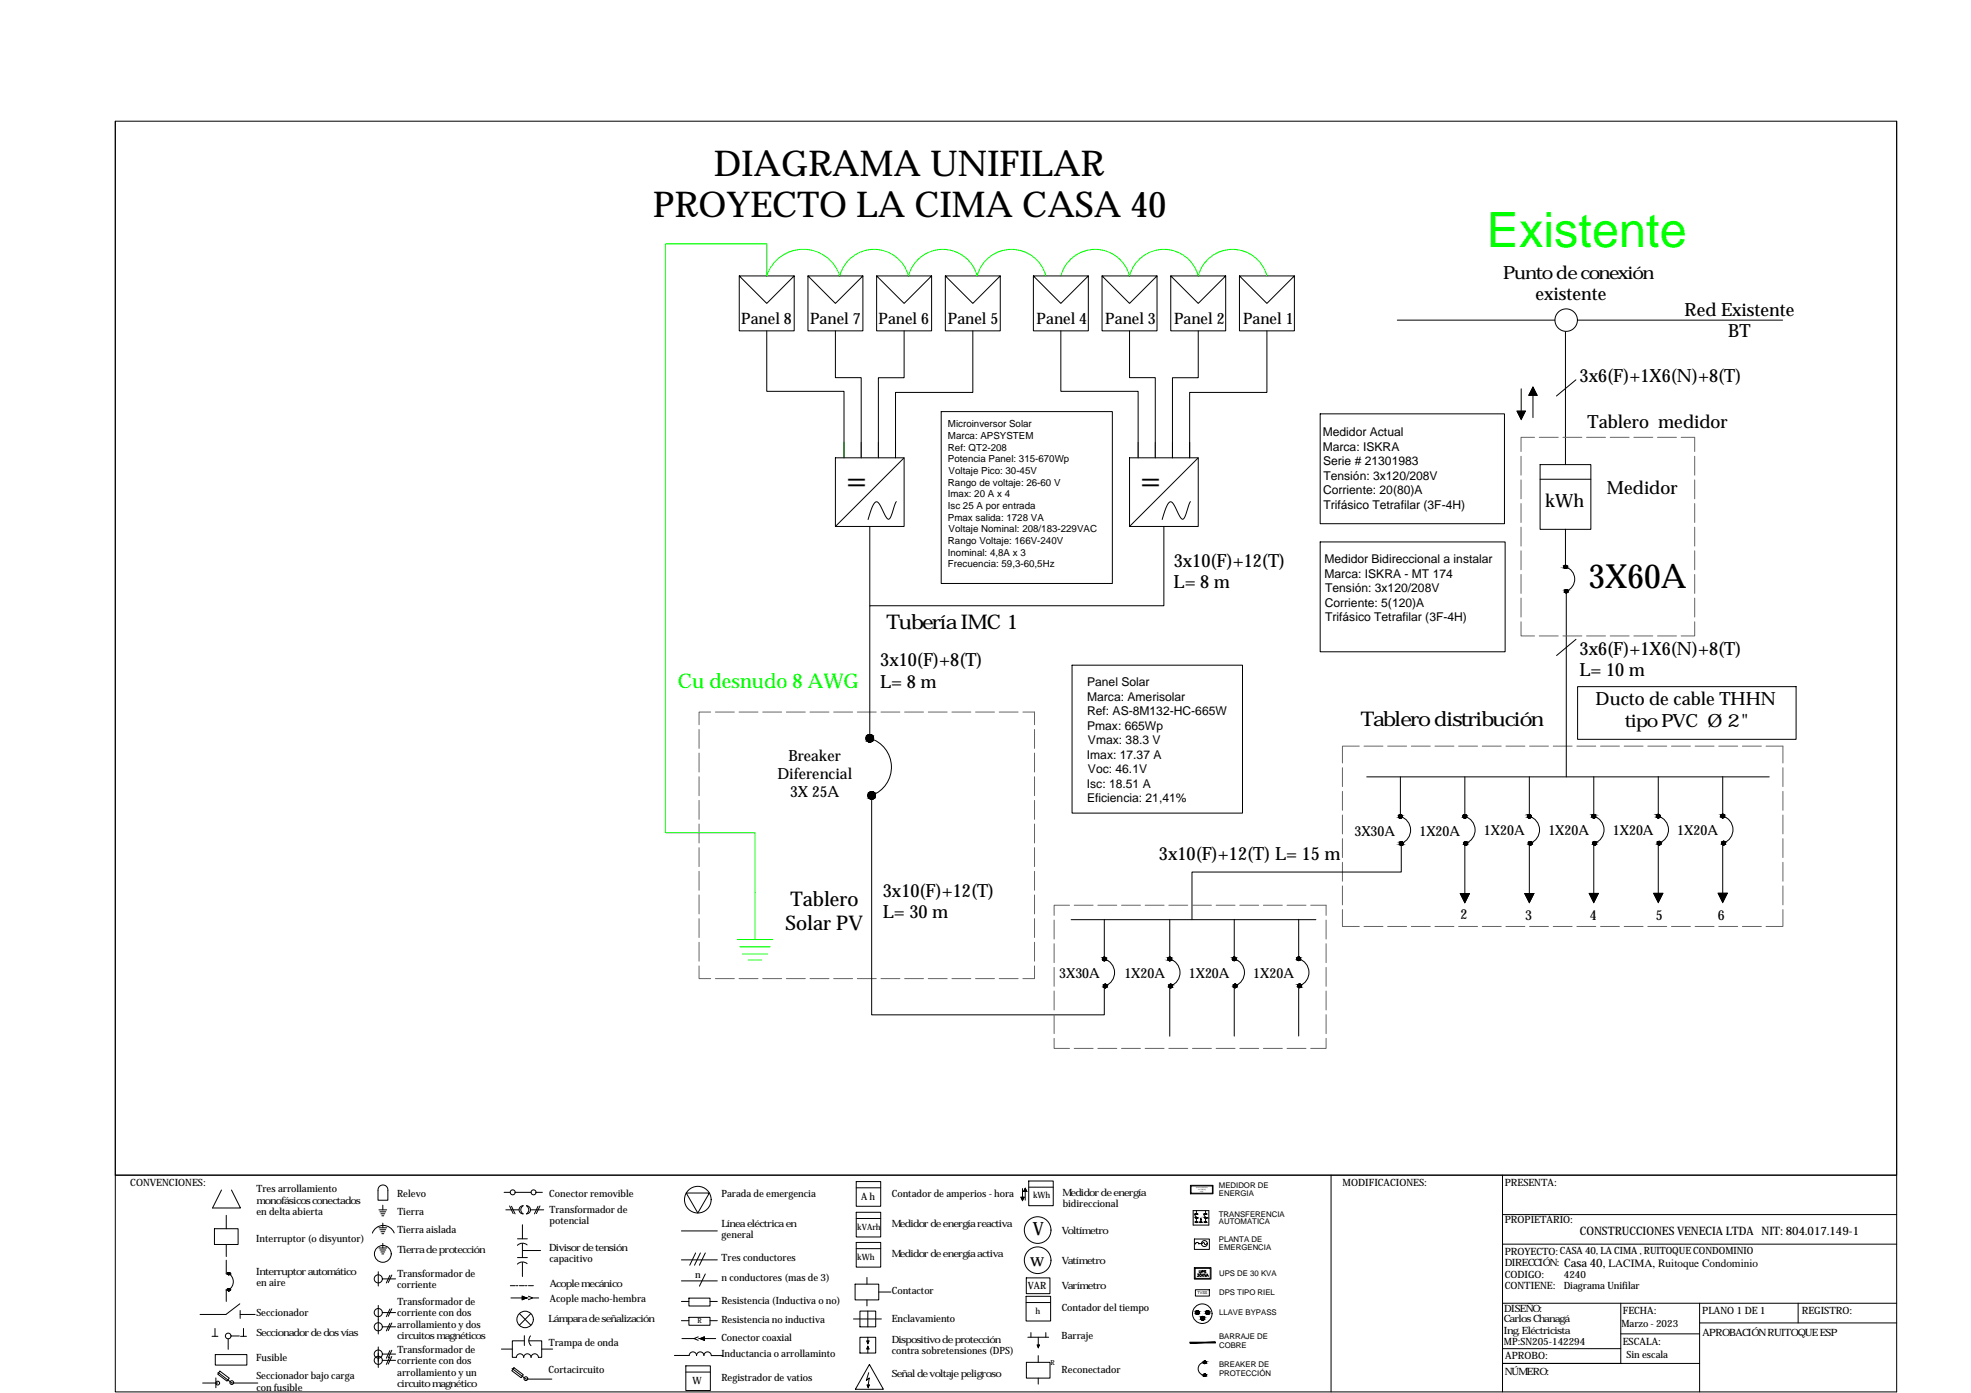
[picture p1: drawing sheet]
<svg xmlns="http://www.w3.org/2000/svg" width="1000mm" height="707mm" viewBox="0 0 1000 707" stroke-linecap="round" stroke-linejoin="round" font-family="sans-serif">
<!-- layer: 0 -->
<g fill="none" stroke="#000" stroke-width=".51">
<path d="M59 62v644h903v-644M59 62h903v534h-903zM375 140h28v28h-28v-28l14 14 14-14M410 140h28v28h-28v-28l14 14 14-14M445 140h28v28h-28v-28l14 14 14-14M480 140h28v28h-28v-28l14 14 14-14M524 140h28v28h-28v-28l14 14 14-14M559 140h28v28h-28v-28l14 14 14-14M594 140h28v28h-28v-28l14 14 14-14M629 140h28v28h-28v-28l14 14 14-14M389 168v31h39v33M424 168v24h13v40"/>
<path d="M459 168v24h-13v40M494 168v31h-40v33M538 168v31h40v33M573 168v24h13v40M608 168v24h-13v40v-8M643 168v31h-39v33v-8M709 162h80M794 168v68M800 162h105M772 197v12M778 196l2 5h-4zM800 193l-10 8"/>
<path d="M478 209h86v87h-86zM670 210h93v56h-93zM770 209h4l-2 4zM778 201v11M424 232h35v35h-35zM459 232l-35 35M573 232h35v35h-35zM608 232l-35 35M781 236h26v33h-26zM455 255l-3 7a1.5 1.5 0 0 1-1 2 1.5 1.5 0 0 1-2-2l-2-5-2-2a7 7 0 0 0-4 6l-1 3M604 255l-3 7a1.5 1.5 0 0 1-1 2 1.5 1.5 0 0 1-1-2l-3-6-2-1a7 7 0 0 0-3 6l-1 3M781 243h26"/>
<path d="M441 267v40M591 267v40h-150v68a15 15 0 0 1 11 14 15 15 0 0 1-10 15M670 275h94v56h-94zM794 269v19a7 7 0 0 1 5 6 7 7 0 0 1-4 6M795 300v94M544 338h86v75h-86zM800 324l-10 9M801 348h110v27h-110zM694 394h204M711 394v20a7 7 0 0 1 5 7 7 7 0 0 1-5 7v15h-106v24M743 394v20M776 394v20a7 7 0 0 1 5 7 7 7 0 0 1-5 7"/>
<path d="M809 394v20a7 7 0 0 1 5 7 7 7 0 0 1-5 7M841 394v20a7 7 0 0 1 6 7 7 7 0 0 1-5 7M874 394v20a7 7 0 0 1 5 7 7 7 0 0 1-4 7M442 404v111h118v-15M743 414a7 7 0 0 1 5 7 7 7 0 0 1-4 7M743 428v26M776 428v25M809 428v25M841 428v25M874 428v25M741 454h5l-3 4zM774 453h4l-2 5z"/>
<path d="M806 453h5l-2 5zM839 453h5l-3 5zM872 453h4l-2 5zM544 467h124M560 467v20a7 7 0 0 1 6 6 7 7 0 0 1-5 7M594 467v20a7 7 0 0 1 5 6 7 7 0 0 1-5 7M626 467v20a7 7 0 0 1 5 6 7 7 0 0 1-4 7M659 467v20a7 7 0 0 1 5 6 7 7 0 0 1-5 7M594 500v26M626 500v26M659 500v26M59 596h903"/>
<path d="M434 600h13v12h-13zM522 599h12v13h-12zM675 596v110M762 596v110M112 604l-4 9h14l-5-9M115 617v7M192 614h4M193 602a2.5 2.5 0 0 1 2 0 2.5 2.5 0 0 1 2 2v5h-5v-5zM193 615h3M193 616h2M194 617h1M194 612v2"/>
<path d="M256 605h3M257 614h6M259 612l1 4M260 612l1 4M261 605h8M264 613l1-1a2.4 2.4 0 0 0 0 4 2.1 2.1 0 0 1-1-1 2.1 2.1 0 0 1 0-2zM267 612a2.1 2.1 0 0 1 2 2 2.1 2.1 0 0 1-2 2 2.4 2.4 0 0 0 0-4zM269 614h7M272 605h3M273 612l-2 4M274 612l-2 4M348 605h12l-6 11z"/>
<path d="M434 615h13v13h-13zM434 603h13M434 618h13M518 608h2l-1 1zM519 603v5M520 603l1 2h-2zM520 605v4M522 603h12M762 616h200M109 624h12v8h-12zM115 632v6M115 640v6"/>
<path d="M192 623h4M192 633h4M193 624h3M193 634h3M193 625h2M193 635h2M194 626h1M194 636h1M194 621v2M194 631v2M200 626a6 6 0 0 0-6-4 6 6 0 0 0-5 4M263 629h5"/>
<path d="M263 638h5M265 622v7M265 631v7M265 635h9M267 632a4 4 0 0 0-4 0M346 625h18M346 639h18M353 636l-3 6M355 636l-3 6M358 636l-3 6M434 631h13v12h-13zM434 634h13"/>
<path d="M762 631h200M115 654v6M116 646a5 5 0 0 1 0 9M192 645v8M194 649h7M198 647l-2 4M199 647l-2 4M259 653h2M259 659h6M262 653h1M264 653h2M265 658l2 1-2 1z"/>
<path d="M265 641v7M267 653h.1M267 641a4 4 0 0 0-4 1M268 658l2 1-2 1M268 653h3M270 659h3M346 650h18M350 659h10v4h-10zM358 647l-3 6M434 652h12v8h-12zM440 648v4M440 660v3"/>
<path d="M446 656h6M521 658h12v12h-12zM521 649h12v8h-12zM108 678h3M109 674v4M116 679v6M117 678h4M122 662l-7 5h-13M122 667h7M122 665v4M122 678h3M124 674v4"/>
<path d="M192 663v14M194 666h7M194 673h7M198 664l-2 4M198 672l-2 3M199 664l-2 4M199 671l-2 4M264 667l5 6M266 678v5M269 678a4 4 0 0 0 0 5M269 667l-5 6M346 661h4"/>
<path d="M346 670h4M346 679h6M350 669h10v4h-10zM354 678l-2 1 2 1M355 679l2-1v2zM357 679h6M360 661h4M360 670h4M433 669h14M436 665h8v8h-8zM436 679h8v8h-8zM440 665v8"/>
<path d="M440 679v3M521 661h12M522 679h10M523 676v3M527 679v4M531 676v3M762 661h200M822 661v31h-60h100M822 677h40M862 671h100M862 661v45M912 661v10"/>
<path d="M109 687h16v6h-16zM110 699v5M111 697l7 5h13M112 696l4 3-1 2-5-4zM192 684v10M194 687h7M194 690h7M198 685l-2 4M198 689l-2 3M199 685l-2 4M199 688l-2 4M254 685h6"/>
<path d="M260 695l7 5h13M261 694l5 4-2 1-4-3zM266 689a1.9 1.9 0 0 1 2-2 1.9 1.9 0 0 1 1 2M266 680h-6v9h2a1.9 1.9 0 0 1 2-2 1.9 1.9 0 0 1 2 2M268 680h7v9h-2M269 689a1.9 1.9 0 0 1 2-2 1.9 1.9 0 0 1 2 2M275 685h5M342 688h8M348 693h12v13h-12zM348 696h12M350 688a1.9 1.9 0 0 1 2-2 1.9 1.9 0 0 1 1 2M353 688a1.9 1.9 0 0 1 2-2 1.9 1.9 0 0 1 2 2"/>
<path d="M357 688a1.9 1.9 0 0 1 2-2 1.9 1.9 0 0 1 2 2h6M440 681h1l-1 1zM440 683v4M440 683l1 2h-1zM441 697l-1 4 1-2-1 4M441 692l7 13h-14zM521 691h12v8h-12zM526 683h1v1zM527 688v3M527 699v3M762 684h60M103 702h7"/>
<path d="M440 703h1v1z"/>
<circle cx="795" cy="162" r="6"/>
<circle cx="794" cy="288" r=".8"/>
<circle cx="795" cy="300" r=".8"/>
<circle cx="441" cy="375" r="1.9"/>
<circle cx="442" cy="404" r="1.9"/>
<circle cx="711" cy="414" r=".9"/>
<circle cx="743" cy="414" r=".9"/>
<circle cx="776" cy="414" r=".9"/>
<circle cx="809" cy="414" r=".9"/>
<circle cx="841" cy="414" r=".9"/>
<circle cx="874" cy="414" r=".9"/>
<circle cx="711" cy="428" r=".9"/>
<circle cx="744" cy="428" r=".9"/>
<circle cx="776" cy="428" r=".9"/>
<circle cx="809" cy="428" r=".9"/>
<circle cx="842" cy="428" r=".9"/>
<circle cx="875" cy="428" r=".9"/>
<circle cx="560" cy="487" r=".9"/>
<circle cx="594" cy="487" r=".9"/>
<circle cx="626" cy="487" r=".9"/>
<circle cx="659" cy="487" r=".9"/>
<circle cx="561" cy="500" r=".9"/>
<circle cx="594" cy="500" r=".9"/>
<circle cx="627" cy="500" r=".9"/>
<circle cx="659" cy="500" r=".9"/>
<circle cx="260" cy="605" r="1.3"/>
<circle cx="271" cy="605" r="1.3"/>
<circle cx="354" cy="609" r="7"/>
<circle cx="194" cy="636" r="4"/>
<circle cx="527" cy="624" r="7"/>
<circle cx="527" cy="640" r="7"/>
<circle cx="116" cy="655" r=".6"/>
<circle cx="116" cy="646" r=".6"/>
<circle cx="192" cy="649" r="2.1"/>
<circle cx="116" cy="678" r="1.4"/>
<circle cx="192" cy="666" r="2.1"/>
<circle cx="192" cy="673" r="2.1"/>
<circle cx="266" cy="670" r="4"/>
<circle cx="192" cy="690" r="2.1"/>
<circle cx="192" cy="687" r="2.1"/>
<circle cx="267" cy="700" r="1"/>
<circle cx="110" cy="702" r="1"/>
<circle cx="118" cy="702" r="1"/>
</g>
<g fill="#000" stroke="#000" stroke-width=".51">
<path d="M778 196l2 5h-4zM770 209h4l-2 4zM794 287h1zM794 288h1zM794 299h1zM442 406h1zM710 413h1zM710 415h1zM743 413h1zM743 415h1zM808 413h1zM808 415h1z"/>
<path d="M841 413h1zM841 415h1zM874 415h1zM743 427h1zM776 427h1zM776 429h1zM809 429h1zM841 427h1zM874 427h1zM874 429h1zM741 454h5l-3 4zM774 453h4l-2 5z"/>
<path d="M806 453h5l-2 5zM839 453h5l-3 5zM872 453h4l-2 5zM560 486h1zM560 488h1zM560 500h1zM593 486h1zM593 488h1zM626 486h1zM626 488h1zM626 499h1zM659 499h1z"/>
<path d="M626 501h1zM659 501h1zM518 608h2l-1 1zM520 603l1 2h-2zM116 647h1zM116 655h1zM440 681h1l-1 1zM440 683l1 2h-1zM526 683h1v1zM440 703h1v1z"/>
<path d="M794 287h1zM794 287h1z"/>
<path d="M794 287h1zM794 287h1z"/>
<path d="M794 288h1zM794 288h1z"/>
<path d="M794 287h1zM794 287h1z"/>
<path d="M794 288h1zM794 288h1z"/>
<path d="M794 287h1zM794 287h1z"/>
<path d="M794 288h1zM794 288h1z"/>
<path d="M794 287h1zM794 287h1z"/>
<path d="M794 288h1zM794 288h1z"/>
<path d="M794 287l1 1zM794 287l1 1z"/>
<path d="M794 288h1zM794 288h1z"/>
<path d="M794 299h1zM794 299h1z"/>
<path d="M794 288h1zM794 288h1z"/>
<path d="M794 288h1zM794 288h1z"/>
<path d="M794 288h1zM794 288h1z"/>
<path d="M794 299l1 1zM794 300h1z"/>
<path d="M794 300h1zM794 300h1z"/>
<path d="M794 300h2zM794 300h2z"/>
<path d="M794 300h2zM794 300h2z"/>
<path d="M794 300h2zM794 300h2z"/>
<path d="M794 301h1zM794 301h1z"/>
<path d="M794 301h1zM794 301h1z"/>
<path d="M794 301h1zM794 301h1z"/>
<path d="M794 300h1zM794 300l1 1z"/>
<path d="M794 300h2zM794 300h1z"/>
<path d="M794 300h2zM794 300h2z"/>
<path d="M794 300h2zM794 300h2z"/>
<path d="M441 373h1zM441 373h1z"/>
<path d="M441 373h1zM440 373h2z"/>
<path d="M441 377h1zM441 377h1z"/>
<path d="M440 373h2zM440 373h2z"/>
<path d="M440 376h2zM440 376l2 1z"/>
<path d="M440 373h3zM440 373h3z"/>
<path d="M440 376h2zM440 376h2z"/>
<path d="M440 373l3 1zM440 373l3 1z"/>
<path d="M440 376h3zM440 376h2z"/>
<path d="M440 374h3zM440 374h3z"/>
<path d="M440 376h3zM440 376h3z"/>
<path d="M440 374h3zM440 374h3z"/>
<path d="M440 375h3zM440 375l3 1z"/>
<path d="M439 374l4 1zM439 374l4 1z"/>
<path d="M439 375h4zM439 375h4z"/>
<path d="M439 375h4zM439 375h4z"/>
<path d="M442 402h1zM442 402h1z"/>
<path d="M442 402h1zM441 402h2z"/>
<path d="M441 402h2zM441 402h2z"/>
<path d="M441 405h2zM441 405l2 1z"/>
<path d="M441 402h3zM441 402h3z"/>
<path d="M441 405h2zM441 405h2z"/>
<path d="M441 402l3 1zM441 402l3 1z"/>
<path d="M441 405h3zM441 405h2z"/>
<path d="M441 403h3zM441 403h3z"/>
<path d="M441 405h3zM441 405h3z"/>
<path d="M441 403h3zM441 403h3z"/>
<path d="M441 404h3zM441 404l3 1z"/>
<path d="M440 403l4 1zM440 403l4 1z"/>
<path d="M440 404h4zM440 404h4z"/>
<path d="M440 404h4zM440 404h4z"/>
<path d="M710 413l1 1zM710 414h1z"/>
<path d="M710 414h1zM710 414h1z"/>
<path d="M710 415h1zM710 415h1z"/>
<path d="M710 414h1zM710 414h1z"/>
<path d="M710 415h1zM710 415h1z"/>
<path d="M710 414h1zM710 414h1z"/>
<path d="M710 415h1zM710 415h1z"/>
<path d="M710 414h1zM710 414h1z"/>
<path d="M710 415h1zM710 415h1z"/>
<path d="M710 414h1zM710 414h1z"/>
<path d="M710 415h1zM710 415h1z"/>
<path d="M710 414h1zM710 414h1z"/>
<path d="M710 414l1 1zM710 414l1 1z"/>
<path d="M710 415h1zM710 415h1z"/>
<path d="M743 413h1zM743 413h1z"/>
<path d="M743 413l1 1zM743 414h1z"/>
<path d="M743 415h1zM743 415h1z"/>
<path d="M743 414h1zM743 414h1z"/>
<path d="M743 415h1zM743 415h1z"/>
<path d="M743 414h1zM743 414h1z"/>
<path d="M743 415h1zM743 415h1z"/>
<path d="M743 414h1zM743 414h1z"/>
<path d="M743 415h1zM743 415h1z"/>
<path d="M742 414h2zM742 414h2z"/>
<path d="M742 415h2zM742 415h2z"/>
<path d="M742 414h2zM742 414h2z"/>
<path d="M742 414h2zM742 414l2 1z"/>
<path d="M742 414h2zM742 414h2z"/>
<path d="M776 413l1 1zM775 414h2z"/>
<path d="M775 414h2zM775 414h2z"/>
<path d="M775 415h2zM775 415h1z"/>
<path d="M775 414h2zM775 414h2z"/>
<path d="M775 415h2zM775 415h2z"/>
<path d="M775 414h2zM775 414h2z"/>
<path d="M775 415h2zM775 415h2z"/>
<path d="M775 414h2zM775 414h2z"/>
<path d="M775 415h2zM775 415h2z"/>
<path d="M775 414h2zM775 414h2z"/>
<path d="M775 414h2zM775 414l2 1z"/>
<path d="M775 414h2zM775 414h2z"/>
<path d="M808 413h1zM808 413h1z"/>
<path d="M808 413l1 1zM808 414h1z"/>
<path d="M808 415h1zM808 415h1z"/>
<path d="M808 414h1zM808 414h1z"/>
<path d="M808 415h1zM808 415h1z"/>
<path d="M808 414h1zM808 414h1z"/>
<path d="M808 415h1zM808 415h1z"/>
<path d="M808 414h2zM808 414h2z"/>
<path d="M808 415h1zM808 415h1z"/>
<path d="M808 414h2zM808 414h2z"/>
<path d="M808 415h2zM808 415h1z"/>
<path d="M808 414h2zM808 414h2z"/>
<path d="M808 414h2zM808 414l2 1z"/>
<path d="M808 414h2zM808 414h2z"/>
<path d="M841 413h1zM841 413h1z"/>
<path d="M841 413h1zM841 413h1z"/>
<path d="M841 415h1zM841 415h1z"/>
<path d="M841 413l1 1zM841 414h1z"/>
<path d="M841 415h1zM841 415h1z"/>
<path d="M841 414h1zM841 414h1z"/>
<path d="M841 415h1zM841 415h1z"/>
<path d="M841 414h1zM841 414h1z"/>
<path d="M841 415h1zM841 415h1z"/>
<path d="M841 414h1zM841 414h1z"/>
<path d="M841 415h1zM841 415h1z"/>
<path d="M841 414h1zM841 414h1z"/>
<path d="M841 414h1zM841 414l1 1z"/>
<path d="M841 414h1zM841 414h1z"/>
<path d="M874 413h1zM874 413h1z"/>
<path d="M874 413h1zM874 413h1z"/>
<path d="M874 413l1 1zM873 414h2z"/>
<path d="M874 415h1zM874 415h1z"/>
<path d="M873 414h2zM873 414h2z"/>
<path d="M873 415h2zM873 415h2z"/>
<path d="M873 414h2zM873 414h2z"/>
<path d="M873 415h2zM873 415h2z"/>
<path d="M873 414h2zM873 414h2z"/>
<path d="M873 414h2zM873 414l2 1z"/>
<path d="M873 414h2zM873 414h2z"/>
<path d="M873 414h2zM873 414h2z"/>
<path d="M873 414h2zM873 414h2z"/>
<path d="M711 427h1zM710 427h2z"/>
<path d="M710 427h2zM710 427h2z"/>
<path d="M710 429h2zM710 429h1z"/>
<path d="M710 427l2 1zM710 427l2 1z"/>
<path d="M710 429h2zM710 429h2z"/>
<path d="M710 428h2zM710 428h2z"/>
<path d="M710 429h2zM710 429h2z"/>
<path d="M710 428h2zM710 428h2z"/>
<path d="M710 428h2zM710 428l2 1z"/>
<path d="M710 428h2zM710 428h2z"/>
<path d="M710 428h2zM710 428h2z"/>
<path d="M710 428h2zM710 428h2z"/>
<path d="M743 427h1zM743 427h1z"/>
<path d="M743 429h1zM743 429h1z"/>
<path d="M743 427h1zM743 427h1z"/>
<path d="M743 429h1zM743 429h1z"/>
<path d="M743 427l2 1zM743 427l2 1z"/>
<path d="M743 429h1zM743 429h1z"/>
<path d="M743 428h2zM743 428h2z"/>
<path d="M743 429h2zM743 429h1z"/>
<path d="M743 428h2zM743 428h2z"/>
<path d="M743 428h2zM743 428l2 1z"/>
<path d="M743 428h2zM743 428h2z"/>
<path d="M743 428h2zM743 428h2z"/>
<path d="M743 428h2zM743 428h2z"/>
<path d="M776 427h1zM776 427h1z"/>
<path d="M776 427h1zM776 427h1z"/>
<path d="M776 429h1zM776 429h1z"/>
<path d="M776 427h1zM776 427h1z"/>
<path d="M776 429h1zM776 429h1z"/>
<path d="M776 427l1 1zM776 427l1 1z"/>
<path d="M776 429h1zM776 429h1z"/>
<path d="M776 428h1zM776 428h1z"/>
<path d="M776 428h1zM776 428l1 1z"/>
<path d="M776 428h1zM776 428h1z"/>
<path d="M776 428h1zM776 428h1z"/>
<path d="M776 428h1zM776 428h1z"/>
<path d="M776 428h1zM776 428h1z"/>
<path d="M776 428h1zM776 428h1z"/>
<path d="M809 427h1zM809 427h1z"/>
<path d="M809 427h1zM809 427h1z"/>
<path d="M809 427h1zM809 427h1z"/>
<path d="M809 429h1zM809 429h1z"/>
<path d="M809 427h1zM809 427h1z"/>
<path d="M809 429h1zM809 429h1z"/>
<path d="M808 427l2 1zM808 427l2 1z"/>
<path d="M808 428h2zM808 428l2 1z"/>
<path d="M808 428h2zM808 428h2z"/>
<path d="M808 428h2zM808 428h2z"/>
<path d="M808 428h2zM808 428h2z"/>
<path d="M808 428h2zM808 428h2z"/>
<path d="M808 428h2zM808 428h2z"/>
<path d="M841 427h1zM841 427h1z"/>
<path d="M841 429h1zM841 429h1z"/>
<path d="M841 427h2zM841 427h2z"/>
<path d="M841 429h1zM841 429h1z"/>
<path d="M841 427h2zM841 427h2z"/>
<path d="M841 429h2zM841 429h1z"/>
<path d="M841 427l2 1zM841 427l2 1z"/>
<path d="M841 428h2zM841 428l2 1z"/>
<path d="M841 428h2zM841 428h2z"/>
<path d="M841 428h2zM841 428h2z"/>
<path d="M841 428h2zM841 428h2z"/>
<path d="M841 428h2zM841 428h2z"/>
<path d="M841 428h2zM841 428h2z"/>
<path d="M874 427h1zM874 427h1z"/>
<path d="M874 427h1zM874 427h1z"/>
<path d="M874 429h1zM874 429h1z"/>
<path d="M874 427h1zM874 427h1z"/>
<path d="M874 429h1zM874 429h1z"/>
<path d="M874 427h1zM874 427h1z"/>
<path d="M874 428h1zM874 428l1 1z"/>
<path d="M874 427l1 1zM874 427l1 1z"/>
<path d="M874 428h1zM874 428h1z"/>
<path d="M874 428h1zM874 428h1z"/>
<path d="M874 428h1zM874 428h1z"/>
<path d="M874 428h2zM874 428h2z"/>
<path d="M874 428h1zM874 428h1z"/>
<path d="M874 428h2zM874 428h1z"/>
<path d="M560 486h1zM560 486h1z"/>
<path d="M560 486h1zM560 486h1z"/>
<path d="M560 488h1zM560 488h1z"/>
<path d="M560 486h1zM560 486h1z"/>
<path d="M560 487h1zM560 487l1 1z"/>
<path d="M560 486h1zM560 486h1z"/>
<path d="M560 487h1zM560 487h1z"/>
<path d="M560 486h1zM560 486h1z"/>
<path d="M560 487h1zM560 487h1z"/>
<path d="M559 486l2 1zM559 486l2 1z"/>
<path d="M559 487h2zM559 487h2z"/>
<path d="M560 500h1zM560 500h1z"/>
<path d="M559 487h2zM559 487h2z"/>
<path d="M559 487h2zM559 487h2z"/>
<path d="M559 487h2zM559 487h2z"/>
<path d="M560 500h1zM560 500h1z"/>
<path d="M560 500h2zM560 500h2z"/>
<path d="M560 500h2zM560 500h2z"/>
<path d="M593 486h1zM593 486h1z"/>
<path d="M593 486h1zM593 486h1z"/>
<path d="M593 488h1zM593 488h1z"/>
<path d="M593 486h1zM593 486h1z"/>
<path d="M593 487h1zM593 487l1 1z"/>
<path d="M593 486h1zM593 486h1z"/>
<path d="M593 487h1zM593 487h1z"/>
<path d="M593 486h1zM593 486h1z"/>
<path d="M593 487h1zM593 487h1z"/>
<path d="M593 486l1 1zM593 486l1 1z"/>
<path d="M593 487h1zM593 487h1z"/>
<path d="M594 500h1zM593 500h2z"/>
<path d="M593 487h1zM593 487h1z"/>
<path d="M593 487h1zM593 487h1z"/>
<path d="M593 487h1zM593 487h1z"/>
<path d="M593 500h2zM593 500h2z"/>
<path d="M593 500h2zM593 500h2z"/>
<path d="M593 500h2zM593 500h2z"/>
<path d="M626 486h1zM626 486h1z"/>
<path d="M626 486h1zM626 486h1z"/>
<path d="M626 487h1zM626 487l1 1z"/>
<path d="M626 486h1zM626 486h1z"/>
<path d="M626 487h1zM626 487h1z"/>
<path d="M626 486h1zM626 486h1z"/>
<path d="M626 487h1zM626 487h1z"/>
<path d="M626 499l1 1zM626 500h1z"/>
<path d="M625 486h2zM625 486h2z"/>
<path d="M625 487h2zM625 487h2z"/>
<path d="M625 486h2zM625 486h2z"/>
<path d="M625 487h2zM625 487h2z"/>
<path d="M626 500h1zM626 500h1z"/>
<path d="M625 486l2 1zM625 486l2 1z"/>
<path d="M625 487h2zM625 487h2z"/>
<path d="M625 487h2zM625 487h2z"/>
<path d="M626 500h1zM626 500h1z"/>
<path d="M626 500h2zM626 500h2z"/>
<path d="M626 500h2zM626 500h2z"/>
<path d="M659 486h1zM658 486h2z"/>
<path d="M658 486h2zM658 486h2z"/>
<path d="M658 487h2zM658 487h1z"/>
<path d="M658 486h2zM658 486h2z"/>
<path d="M658 487h2zM658 487h2z"/>
<path d="M659 499l1 1zM659 500h1z"/>
<path d="M658 486h2zM658 486h2z"/>
<path d="M658 487h2zM658 487h2z"/>
<path d="M658 486h2zM658 486h2z"/>
<path d="M658 487h2zM658 487h2z"/>
<path d="M659 500h1zM659 500h1z"/>
<path d="M658 486l2 1zM658 486l2 1z"/>
<path d="M658 487h2zM658 487h2z"/>
<path d="M658 487h2zM658 487h2z"/>
<path d="M659 500h1zM659 500h1z"/>
<path d="M659 500h1zM659 500h1z"/>
<path d="M659 500h1zM659 500h1z"/>
<path d="M659 500h1zM659 500h1z"/>
<path d="M560 501h1zM560 501h1z"/>
<path d="M560 501h1zM560 501h1z"/>
<path d="M560 501h1zM560 501h1z"/>
<path d="M560 501h2zM560 501h1z"/>
<path d="M560 500h2zM560 500h2z"/>
<path d="M560 501h2zM560 501h2z"/>
<path d="M560 500h2zM560 500h2z"/>
<path d="M560 501h2zM560 501h2z"/>
<path d="M560 500h2zM560 500l2 1z"/>
<path d="M593 501h2zM593 501h1z"/>
<path d="M593 501h2zM593 501h2z"/>
<path d="M593 501h2zM593 501h2z"/>
<path d="M593 500h2zM593 500h2z"/>
<path d="M593 501h2zM593 501h2z"/>
<path d="M593 500h2zM593 500h2z"/>
<path d="M593 501h2zM593 501h2z"/>
<path d="M593 500h2zM593 500l2 1z"/>
<path d="M626 501h1zM626 501h1z"/>
<path d="M626 501h1zM626 501h1z"/>
<path d="M626 501h1zM626 501h1z"/>
<path d="M626 501h2zM626 501h1z"/>
<path d="M626 500h2zM626 500h2z"/>
<path d="M626 501h2zM626 501h2z"/>
<path d="M626 500h2zM626 500h2z"/>
<path d="M626 501h2zM626 501h2z"/>
<path d="M626 500h2zM626 500l2 1z"/>
<path d="M659 501h1zM659 501h1z"/>
<path d="M659 501h1zM659 501h1z"/>
<path d="M659 501h1zM659 501h1z"/>
<path d="M659 501h1zM659 501h1z"/>
<path d="M659 501h1zM659 501h1z"/>
<path d="M659 500h1zM659 500h1z"/>
<path d="M659 501h1zM659 501h1z"/>
<path d="M659 500h1zM659 500l1 1z"/>
<path d="M116 654h1zM116 654h1z"/>
<path d="M116 646h1zM116 646h1z"/>
<path d="M116 646h1zM116 646h1z"/>
<path d="M116 654h1zM116 654h1z"/>
<path d="M116 646h1zM116 646h1z"/>
<path d="M116 647h1zM116 647h1z"/>
<path d="M116 654h1zM116 654h1z"/>
<path d="M116 655h1zM116 655h1z"/>
<path d="M116 646h1zM116 646h1z"/>
<path d="M116 647h1zM116 647h1z"/>
<path d="M116 654h1zM116 654h1z"/>
<path d="M116 655h1zM116 655h1z"/>
<path d="M116 646h1zM116 646h1z"/>
<path d="M116 646h1zM116 646h1z"/>
<path d="M116 646h1zM116 646l1 1z"/>
<path d="M116 654l1 1zM116 654l1 1z"/>
<path d="M116 655h1zM116 655h1z"/>
<path d="M116 655h1zM116 655h1z"/>
<path d="M265 658l2 1h-2zM265 659v1l2-1z"/>
<path d="M355 679l2-1v1zM355 679l2 1v-1z"/>
</g>
<g fill="none" stroke="#636466" stroke-width=".51">
<path d="M772 232v9M779 222h-7v7M781 222h10M793 222h10M805 222h10M817 222h10M829 222h10M841 222h10M853 222h7v7M860 232v9M772 244v9M772 256v9"/>
<path d="M860 244v9M860 256v9M772 268v9M772 280v9M860 268v9M860 280v9M772 292v9M860 292v9M772 316v7h7M772 304v9M860 316v7h-7M860 304v9"/>
<path d="M781 323h10M793 323h10M805 323h10M817 323h10M829 323h10M841 323h10M355 370v10M361 361h-6v7M363 361h10M375 361h10M387 361h10M399 361h10"/>
<path d="M411 361h10M423 361h10M435 361h10M447 361h10M459 361h10M471 361h10M483 361h10M495 361h10M507 361h10M519 361h6v7M525 370v10M690 379h-9v8"/>
<path d="M692 379h10M704 379h10M716 379h10M728 379h10M740 379h10M752 379h10M764 379h10M776 379h10M788 379h10M800 379h10M812 379h10M824 379h10"/>
<path d="M836 379h10M848 379h10M860 379h10M872 379h10M884 379h10M896 379h9v8M355 382v10M355 394v10M525 382v10M525 394v10M681 390v9M905 390v9"/>
<path d="M355 406v10M355 418v10M525 406v10M525 418v10M681 402v9M681 414v9M905 402v9M905 414v9M355 430v10M525 430v10M681 426v9M681 438v9"/>
<path d="M905 426v9M905 438v9M355 442v10M355 454v10M525 442v10M525 454v10M543 459h-8v6M545 459h10M557 459h10M569 459h10M581 459h10M593 459h10"/>
<path d="M605 459h10M617 459h10M629 459h10M641 459h10M653 459h10M665 459h8v6M681 450v9M905 450v9M355 466v10M355 478v10M525 466v10M525 478v10"/>
<path d="M535 467v10M535 479v10M673 467v10M673 479v10M681 462v8h9M692 470h10M704 470h10M716 470h10M728 470h10M740 470h10M752 470h10M764 470h10"/>
<path d="M776 470h10M788 470h10M800 470h10M812 470h10M824 470h10M836 470h10M848 470h10M860 470h10M872 470h10M884 470h10M905 462v8h-9M355 490v7h6"/>
<path d="M363 497h10M375 497h10M387 497h10M399 497h10M411 497h10M423 497h10M435 497h10M447 497h10M459 497h10M471 497h10M483 497h10M495 497h10"/>
<path d="M507 497h10M525 490v7h-6M535 491v10M673 491v10M535 503v10M535 515v10M673 503v10M673 515v10M535 527v5h8M545 532h10M557 532h10M569 532h10"/>
<path d="M581 532h10M593 532h10M605 532h10M617 532h10M629 532h10M641 532h10M653 532h10M673 527v5h-8"/>
</g>
<path d="M531 140a18 18 0 0 0-18-13 18 18 0 0 0-17 13 18 18 0 0 0-18-13 18 18 0 0 0-17 13 18 18 0 0 0-17-13 18 18 0 0 0-18 13 19 19 0 0 0-18-13 19 19 0 0 0-19 13v-16h-51v299h45v54M538 140a18 18 0 0 1 18-13 18 18 0 0 1 17 13 18 18 0 0 1 18-13 18 18 0 0 1 17 13 18 18 0 0 1 17-13 18 18 0 0 1 18 13M428 224v8M437 224v8M446 224v8M454 224v8M578 224v8M586 224v8M374 477h18M375 481h16M377 484h12M380 487h6" fill="none" stroke="#0f0" stroke-width=".51"/>
<g fill="none" stroke="#000" stroke-width=".51">
<path d="M604 602h12v4h-12zM604 602h11v4h-11zM605 614h8v8h-8zM606 616l1 2v2M607 616h.1M607 614v2M607 618h.1M609 619v1M611 616l1 2v2M612 616h.1M612 614v2M612 618h.1"/>
<path d="M606 629h8v5h-8zM607 631h1M607 620h.1M608 631h2M609 620h.1M610 631h1l1 1v-1M612 620h.1M606 643h8v6h-8zM606 644h8v5h-8zM607 655h7v3h-7zM611 691a3 3 0 0 0-3 4 3 3 0 0 0 3 3M611 692h.1"/>
<path d="M611 697h.1"/>
<circle cx="607" cy="618" r=".2"/>
<circle cx="607" cy="616" r=".2"/>
<circle cx="612" cy="616" r=".2"/>
<circle cx="612" cy="618" r=".2"/>
<circle cx="607" cy="631" r=".1"/>
<circle cx="607" cy="620" r=".2"/>
<circle cx="608" cy="631" r=".1"/>
<circle cx="609" cy="620" r=".2"/>
<circle cx="611" cy="631" r="1.5"/>
<circle cx="612" cy="620" r=".2"/>
<circle cx="610" cy="667" r="5"/>
<circle cx="610" cy="669" r=".9"/>
<circle cx="613" cy="666" r=".9"/>
<circle cx="611" cy="698" r=".6"/>
<circle cx="611" cy="691" r=".6"/>
</g>
<g fill="#000" stroke="#000" stroke-width=".51">
<path d="M607 665h1zM607 667h1zM610 668h1zM610 670h1zM612 665h1z"/>
<path d="M607 665h1zM607 665h1z"/>
<path d="M607 665h1zM607 665h1z"/>
<path d="M607 667h1zM607 667h1z"/>
<path d="M607 665l1 1zM607 666h1z"/>
<path d="M607 667h1zM607 667h1z"/>
<path d="M607 666h1zM607 666h1z"/>
<path d="M607 667h1zM607 667h1z"/>
<path d="M607 666h1zM607 666h1z"/>
<path d="M607 667h1zM607 667h1z"/>
<path d="M607 666h1zM607 666h1z"/>
<path d="M607 666h1zM607 666l1 1z"/>
<path d="M607 666h1zM607 666h1z"/>
<path d="M607 666h1zM607 666h1z"/>
<path d="M607 666h1zM607 666h1z"/>
<path d="M610 668h1zM610 668h1z"/>
<path d="M610 668h1zM610 668h1z"/>
<path d="M610 670h1zM610 670h1z"/>
<path d="M610 668h1zM610 668h1z"/>
<path d="M610 670h1zM610 670h1z"/>
<path d="M610 668l1 1zM610 668l1 1z"/>
<path d="M610 670h1zM610 670h1z"/>
<path d="M609 669h2zM609 669h2z"/>
<path d="M609 670h2zM609 670h2z"/>
<path d="M609 669h2zM609 669h2z"/>
<path d="M609 669h2zM609 669l2 1z"/>
<path d="M609 669h2zM609 669h2z"/>
<path d="M609 669h2zM609 669h2z"/>
<path d="M609 669h2zM609 669h2z"/>
<path d="M612 665h1zM612 665h1z"/>
<path d="M612 667h1zM612 667h1z"/>
<path d="M612 665l2 1zM612 666h2z"/>
<path d="M612 667h1zM612 667h1z"/>
<path d="M612 666h2zM612 666h2z"/>
<path d="M612 667h2zM612 667h1z"/>
<path d="M612 666h2zM612 666h2z"/>
<path d="M612 667h2zM612 667h2z"/>
<path d="M612 666h2zM612 666h2z"/>
<path d="M612 666h2zM612 666l2 1z"/>
<path d="M612 666h2zM612 666h2z"/>
<path d="M612 666h2zM612 666h2z"/>
<path d="M612 666h2zM612 666h2z"/>
<path d="M604 681h13zM604 682l13-1z"/>
<path d="M611 697h1zM611 697h1z"/>
<path d="M611 691h1zM611 691h1z"/>
<path d="M611 697h1zM611 697h1z"/>
<path d="M611 699h1zM611 699h1z"/>
<path d="M611 691h1zM611 691h1z"/>
<path d="M611 692h1zM611 692h1z"/>
<path d="M611 697h1zM611 697h1z"/>
<path d="M611 698h1zM611 698l1 1z"/>
<path d="M611 691h1zM611 691h1z"/>
<path d="M611 692h1zM611 692h1z"/>
<path d="M611 697l1 1zM611 697l1 1z"/>
<path d="M611 698h1zM611 698h1z"/>
<path d="M611 691h1zM611 691h1z"/>
<path d="M611 692h1zM611 692h1z"/>
<path d="M611 698h1zM611 698h1z"/>
<path d="M611 698h1zM611 698h1z"/>
<path d="M611 691h1zM611 691h1z"/>
<path d="M611 692h1zM611 692h1z"/>
<path d="M611 698h1zM611 698h1z"/>
<path d="M611 698h1zM611 698h1z"/>
<path d="M611 691h1zM611 691h1z"/>
<path d="M611 692h1zM611 692h1z"/>
<path d="M611 698h1zM611 698h1z"/>
<path d="M611 698h1zM611 698h1z"/>
<path d="M611 691h1zM611 691h1z"/>
<path d="M611 692h1zM611 692h1z"/>
<path d="M611 698h1zM611 698h1z"/>
<path d="M611 691h1zM611 691l1 1z"/>
</g>
<text font-size="24.7" fill="#0f0" x="754" y="125">Existente</text>
<g font-size="18.1">
<text x="362" y="89">DIAGRAMA UNIFILAR</text>
<text x="332" y="110">PROYECTO LA CIMA CASA 40</text>
</g>
<g font-size="17.1">
<text x="430" y="249">=</text>
<text x="579" y="249">=</text>
</g>
<text font-size="16.9" x="806" y="299">3X60A</text>
<g font-size="10.3">
<text x="450" y="319">Tubería IMC 1</text>
<text x="690" y="368">Tablero distribución</text>
<text x="401" y="460">Tablero</text>
<text x="399" y="472">Solar PV</text>
</g>
<text font-size="10.3" fill="#0f0" x="344" y="349">Cu desnudo 8 AWG</text>
<g font-size="9.2">
<text x="763" y="142">Punto de conexión</text>
<text x="779" y="153">existente</text>
<text x="855" y="160">Red Existente</text>
<text x="877" y="171">BT</text>
<text x="802" y="194">3x6(F)+1X6(N)+8(T)</text>
<text x="806" y="217">Tablero medidor</text>
<text x="815" y="251">Medidor</text>
<text x="784" y="257">kWh</text>
<text x="596" y="288">3x10(F)+12(T)</text>
<text x="596" y="298">L= 8 m</text>
<text x="802" y="332">3x6(F)+1X6(N)+8(T)</text>
<text x="447" y="338">3x10(F)+8(T)</text>
<text x="801" y="343">L= 10 m</text>
<text x="447" y="349">L= 8 m</text>
<text x="810" y="358">Ducto de cable THHN</text>
<text x="824" y="369">tipo PVC Ø 2 &quot;</text>
<text x="588" y="436">3x10(F)+12(T) L= 15 m</text>
<text x="448" y="455">3x10(F)+12(T)</text>
<text x="448" y="466">L= 30 m</text>
<text x="524" y="627">V</text>
<text x="523" y="642">w</text>
</g>
<g font-size="8">
<text x="376" y="165">Panel 8</text>
<text x="411" y="165">Panel 7</text>
<text x="446" y="165">Panel 6</text>
<text x="481" y="165">Panel 5</text>
<text x="526" y="165">Panel 4</text>
<text x="561" y="165">Panel 3</text>
<text x="596" y="165">Panel 2</text>
<text x="631" y="165">Panel 1</text>
</g>
<g font-size="7.8">
<text x="400" y="386">Breaker</text>
<text x="394" y="396">Diferencial</text>
<text x="401" y="405">3X 25A</text>
</g>
<g font-size="7">
<text x="687" y="424">3X30A</text>
<text x="720" y="424">1X20A</text>
<text x="753" y="424">1X20A</text>
<text x="786" y="424">1X20A</text>
<text x="818" y="424">1X20A</text>
<text x="851" y="424">1X20A</text>
<text x="741" y="466">2</text>
<text x="774" y="467">3</text>
<text x="807" y="467">4</text>
<text x="840" y="467">5</text>
<text x="872" y="467">6</text>
<text x="537" y="496">3X30A</text>
<text x="571" y="496">1X20A</text>
<text x="603" y="496">1X20A</text>
<text x="636" y="496">1X20A</text>
</g>
<g font-size="6.1">
<text x="671" y="221">Medidor Actual</text>
<text x="671" y="229">Marca: ISKRA</text>
<text x="671" y="236">Serie # 21301983</text>
<text x="671" y="244">Tensión: 3x120/208V</text>
<text x="671" y="251">Corriente: 20(80)A</text>
<text x="671" y="258">Trifásico Tetrafilar (3F-4H)</text>
<text x="672" y="286">Medidor Bidireccional a instalar</text>
<text x="672" y="293">Marca: ISKRA - MT 174</text>
<text x="672" y="300">Tensión: 3x120/208V</text>
<text x="672" y="308">Corriente: 5(120)A</text>
<text x="672" y="315">Trifásico Tetrafilar (3F-4H)</text>
<text x="552" y="348">Panel Solar</text>
<text x="552" y="356">Marca: Amerisolar</text>
<text x="552" y="363">Ref: AS-8M132-HC-665W</text>
<text x="552" y="370">Pmax: 665Wp</text>
<text x="552" y="378">Vmax: 38.3 V</text>
<text x="551" y="385">Imax: 17.37 A</text>
<text x="552" y="392">Voc: 46.1V</text>
<text x="551" y="400">Isc: 18.51 A</text>
<text x="552" y="407">Eficiencia: 21,41%</text>
</g>
<g font-size="5.9">
<text x="802" y="627">CONSTRUCCIONES VENECIA LTDA NIT: 804.017.149-1</text>
<text x="794" y="643">Casa 40, LACIMA, Ruitoque Condominio</text>
</g>
<g font-size="5.1">
<text x="66" y="602">CONVENCIONES:</text>
<text x="130" y="605">Tres arrollamiento</text>
<text x="681" y="602">MODIFICACIONES:</text>
<text x="764" y="602">PRESENTA:</text>
<text x="130" y="611">monofásicos conectados</text>
<text x="202" y="608">Relevo</text>
<text x="279" y="608">Conector removible</text>
<text x="366" y="608">Parada de emergencia</text>
<text x="437" y="609">A h</text>
<text x="453" y="607">Contador de amperios - hora</text>
<text x="539" y="607">Medidor de energía</text>
<text x="130" y="617">en delta abierta</text>
<text x="202" y="616">Tierra</text>
<text x="279" y="616">Transformador de</text>
<text x="539" y="613">bidireccional</text>
<text x="279" y="621">potencial</text>
<text x="366" y="623">Línea eléctrica en</text>
<text x="453" y="623">Medidor de energía reactiva</text>
<text x="764" y="621">PROPIETARIO:</text>
<text x="202" y="626">Tierra aislada</text>
<text x="366" y="629">general</text>
<text x="539" y="626">Voltímetro</text>
<text x="130" y="630">Interruptor (o disyuntor)</text>
<text x="202" y="636">Tierra de protección</text>
<text x="279" y="635">Divisor de tensión</text>
<text x="279" y="641">capacitivo</text>
<text x="366" y="640">Tres conductores</text>
<text x="453" y="638">Medidor de energía activa</text>
<text x="539" y="641">Vatímetro</text>
<text x="764" y="637">PROYECTO:CASA 40, LA CIMA , RUITOQUE CONDOMINIO</text>
<text x="130" y="647">Interruptor automático</text>
<text x="764" y="643">DIRECCIÓN:</text>
<text x="130" y="653">en aire</text>
<text x="202" y="654">corriente</text>
<text x="202" y="648">Transformador de</text>
<text x="279" y="653">Acople mecánico</text>
<text x="353" y="649">n</text>
<text x="366" y="650">n conductores (mas de 3)</text>
<text x="764" y="649">CODIGO:</text>
<text x="794" y="649">4240</text>
<text x="453" y="657">Contactor</text>
<text x="522" y="654">VAR</text>
<text x="539" y="654">Varímetro</text>
<text x="764" y="654">CONTIENE:</text>
<text x="793" y="654">Diagrama Unifilar</text>
<text x="202" y="662">Transformador de</text>
<text x="279" y="661">Acople macho-hembra</text>
<text x="366" y="662">Resistencia (Inductiva o no)</text>
<text x="539" y="665">Contador del tiempo</text>
<text x="763" y="666">DISEÑO:</text>
<text x="130" y="668">Seccionador</text>
<text x="202" y="668">corriente con dos</text>
<text x="278" y="671">Lámpara de señalización</text>
<text x="366" y="671">Resistencia no inductiva</text>
<text x="453" y="671">Enclavamiento</text>
<text x="763" y="671">Carlos Chanagá</text>
<text x="823" y="667">FECHA:</text>
<text x="864" y="667">PLANO 1 DE 1</text>
<text x="914" y="667">REGISTRO:</text>
<text x="202" y="674">arrollamiento y dos</text>
<text x="763" y="677">Ing. Eléctricista</text>
<text x="823" y="673">Marzo - 2023</text>
<text x="130" y="678">Seccionador de dos vías</text>
<text x="202" y="680">circuitos magnéticos</text>
<text x="278" y="683">Trampa de onda</text>
<text x="366" y="681">Conector coaxial</text>
<text x="453" y="682">Dispositivo de protección</text>
<text x="539" y="679">Barraje</text>
<text x="763" y="683">MP:SN205-142294</text>
<text x="823" y="683">ESCALA:</text>
<text x="864" y="678">APROBACIÓN RUITOQUE ESP</text>
<text x="202" y="687">Transformador de</text>
<text x="366" y="688">Inductancia o arrollaminto</text>
<text x="453" y="687">contra sobretensiones (DPS)</text>
<text x="764" y="690">APROBO:</text>
<text x="825" y="689">Sin escala</text>
<text x="130" y="691">Fusible</text>
<text x="202" y="692">corriente con dos</text>
<text x="130" y="700">Seccionador bajo carga</text>
<text x="202" y="698">arrollamiento y un</text>
<text x="278" y="697">Cortacircuito</text>
<text x="366" y="701">Registrador de vatios</text>
<text x="453" y="699">Señal de voltaje peligroso</text>
<text x="539" y="697">Reconectador</text>
<text x="764" y="698">NÚMERO:</text>
<text x="130" y="706">con fusible</text>
<text x="202" y="704">circuito magnético</text>
<text x="351" y="702">W</text>
</g>
<g font-size="4.9">
<text x="481" y="217">Microinversor Solar</text>
<text x="481" y="223">Marca: APSYSTEM</text>
<text x="481" y="229">Ref: QT2-208</text>
<text x="481" y="235">Potencia Panel: 315-670Wp</text>
<text x="481" y="241">Voltaje Pico: 30-45V</text>
<text x="481" y="246">Rango de voltaje: 26-60 V</text>
<text x="481" y="252">Imax: 20 A x 4</text>
<text x="481" y="258">Isc 25 A por entrada</text>
<text x="481" y="264">Pmax salida: 1728 VA</text>
<text x="481" y="270">Voltaje Nominal: 208/183-229VAC</text>
<text x="481" y="276">Rango Voltaje: 166V-240V</text>
<text x="481" y="282">Inominal: 4,8A x 3</text>
<text x="481" y="288">Frecuencia: 59,3-60,5Hz</text>
</g>
<g font-size="4.4">
<text x="524" y="608">kWh</text>
<text x="435" y="624">kVArh</text>
<text x="435" y="640">kWh</text>
<text x="607" y="647">UPS</text>
<text x="526" y="667">h</text>
</g>
<g font-size="4">
<text x="618" y="603">MEDIDOR DE</text>
<text x="618" y="607">ENERGIA</text>
<text x="618" y="618">TRANSFERENCIA</text>
<text x="618" y="621">AUTOMATICA</text>
<text x="618" y="630">PLANTA DE</text>
<text x="618" y="634">EMERGENCIA</text>
<text x="619" y="648">UPS DE 30 KVA</text>
<text x="619" y="657">DPS TIPO RIEL</text>
<text x="619" y="668">LLAVE BYPASS</text>
<text x="619" y="679">BARRAJE DE</text>
<text x="619" y="684">COBRE</text>
<text x="619" y="694">BREAKER DE</text>
<text x="619" y="698">PROTECCIÓN</text>
</g>
<g font-size="3.5">
<text x="354" y="672">R</text>
<text x="533" y="693">R</text>
</g>
<text font-size="1.9" x="608" y="657">TVSS</text>
<g font-size=".8">
<text x="607" y="603">(kW-h) (kVAR-h)</text>
<text x="608" y="604">3 x 120 [V]</text>
<text x="609" y="605">5 [A]</text>
</g>
</svg>
